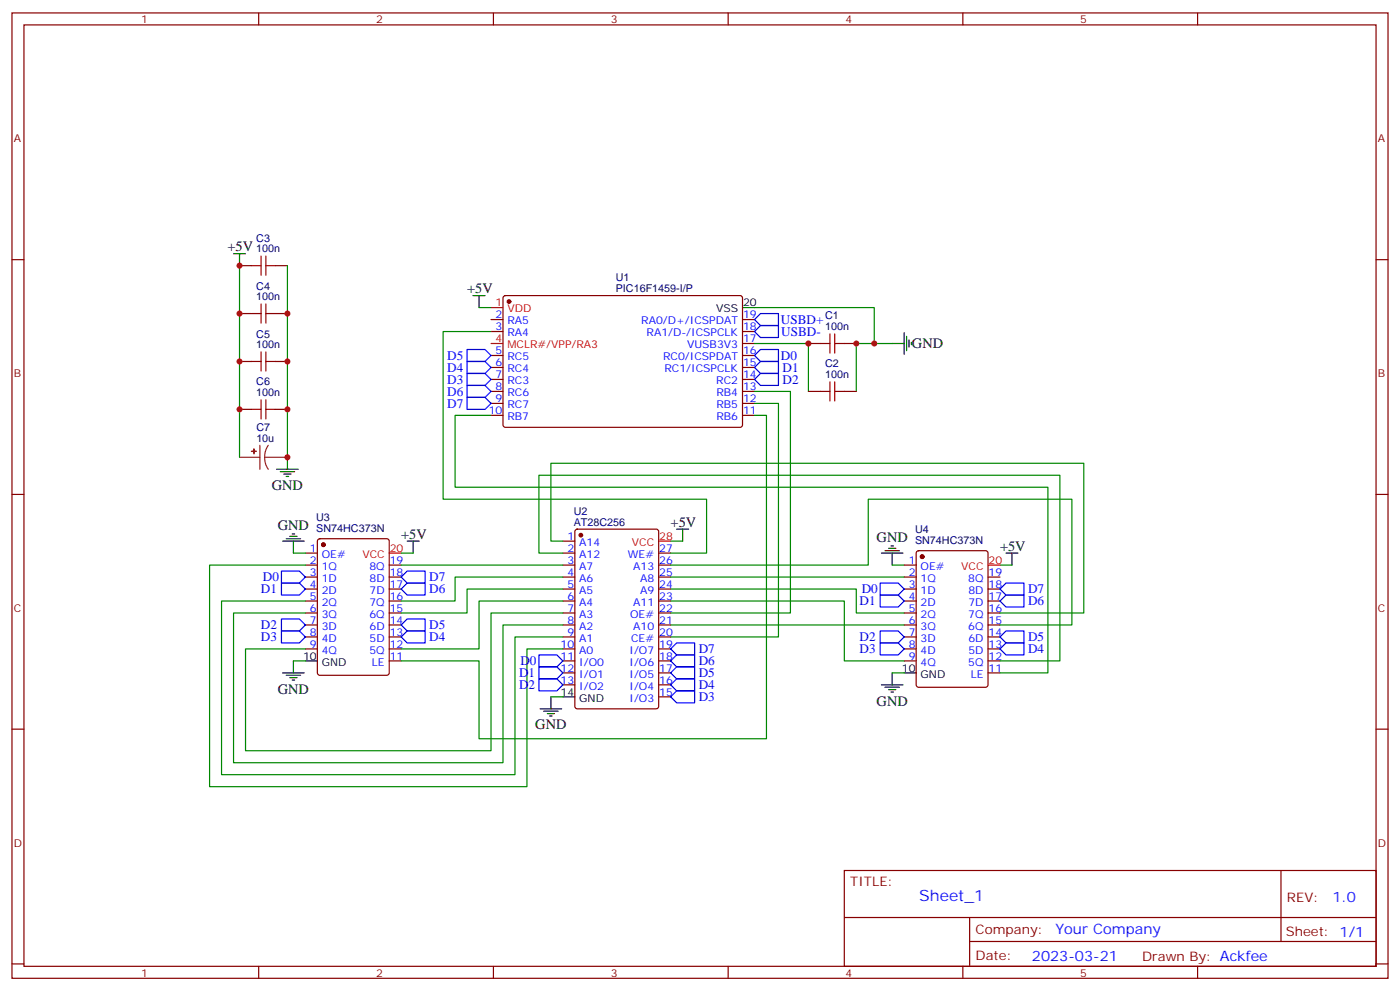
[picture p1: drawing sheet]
<svg xmlns="http://www.w3.org/2000/svg" width="412mm" height="292mm" viewBox="0 0 412 292" stroke-linecap="round" stroke-linejoin="round" font-family="sans-serif">
<g fill="none" stroke="#870000" stroke-width=".35">
<path d="M3.5 3.8h405.4v284.3h-405.4zM7.1 7.3h398.2v277.3h-398.2zM76.2 3.8v3.5M145.3 3.8v3.5M214.5 3.8v3.5M283.6 3.8v3.5M352.8 3.8v3.5M3.5 76.5h3.6M70.6 78.2h3.5M81.1 78.2h3.6M405.3 76.5h3.6M70.6 92.4h3.5"/>
<path d="M81.1 92.4h3.6M144.6 94.1h3.6M144.6 97.6h3.6M148.4 87.3l.5-.2h69.4l.4 .7v37.6l-.7 .5-69.4-.1-.4-.6v-37.4zM218.7 94.1h3.5M218.7 97.6h3.5M70.6 106.5h3.5M81.1 106.5h3.6M144.6 104.7h3.6M144.6 108.2h3.6M144.6 111.8h3.6M144.6 115.3h3.6"/>
<path d="M144.6 118.8h3.6M218.7 104.7h3.5M218.7 108.2h3.5M218.7 111.8h3.5M218.7 115.3h3.5M218.7 118.8h3.5M218.7 101.2h3.5M238.1 115.3h3.6M238.1 101.2h3.6M248.7 115.3h3.5M248.7 101.2h3.5M70.6 120.6h3.5"/>
<path d="M81.1 120.6h3.6M144.6 122.3h3.6M218.7 122.3h3.5M3.5 145.6h3.6M93.7 158.9l.5-.2h19.7l.7 .4 .1 39.1-.5 .6-20 .1-.7-.5v-39zM165.8 159.4h3.5M169.6 156.1l.4-.2h23.3l.7 .4v51.8l-.4 .6-23.6 .1-.6-.5-.1-51.7zM405.3 145.6h3.6M90 162.9h3.5M90 166.4h3.5M90 170h3.5M90 173.5h3.5"/>
<path d="M90 177h3.5M114.7 166.4h3.5M114.7 170h3.5M114.7 173.5h3.5M114.7 177h3.5M165.8 162.9h3.5M165.8 166.4h3.5M165.8 170h3.5M165.8 173.5h3.5M165.8 177h3.5M194 162.9h3.6M194 166.4h3.6"/>
<path d="M194 170h3.6M194 173.5h3.6M194 177h3.6M266.3 166.4h3.6M266.3 170h3.6M266.3 173.5h3.6M266.3 177h3.6M270.1 162.4l.5-.2h19.7l.7 .4v39.1l-.4 .7h-20l-.7-.4v-39.1zM291 170h3.6M291 173.5h3.6M291 177h3.6M90 180.6h3.5"/>
<path d="M90 184.1h3.5M90 187.6h3.5M90 191.1h3.5M114.7 180.6h3.5M114.7 184.1h3.5M114.7 187.6h3.5M114.7 191.1h3.5M114.7 194.7h3.5M165.8 180.6h3.5M165.8 184.1h3.5M165.8 187.6h3.5M165.8 191.1h3.5"/>
<path d="M165.8 194.7h3.5M165.8 198.2h3.5M194 180.6h3.6M194 184.1h3.6M194 187.6h3.6M194 191.1h3.6M194 194.7h3.6M194 198.2h3.6M266.3 180.6h3.6M266.3 184.1h3.6M266.3 187.6h3.6M266.3 191.1h3.6"/>
<path d="M266.3 194.7h3.6M291 180.6h3.6M291 184.1h3.6M291 187.6h3.6M291 191.1h3.6M291 194.7h3.6M291 198.2h3.6M3.5 214.8h3.6M165.8 201.7h3.5M194 201.7h3.6M194 205.2h3.6M405.3 214.8h3.6"/>
<path d="M248.7 256.4h156.6v28.2h-156.6zM377.3 256.4v20.9M248.7 270.2h156.5M285.6 277.3h119.6M285.6 270.2v14.2M3.5 283.9h3.6M76.2 284.6v3.5M145.3 284.6v3.5M214.5 284.6v3.5M283.6 284.6v3.5M352.8 284.6v3.5M405.3 283.9h3.6"/>
</g>
<g fill="#870000" stroke="#870000" stroke-width=".35">
<circle cx="149.9" cy="88.8" r=".53"/>
<circle cx="171.1" cy="157.6" r=".53"/>
<circle cx="95.2" cy="160.4" r=".53"/>
<circle cx="271.6" cy="164" r=".53"/>
</g>
<path d="M144.6 90.6h3.6M144.6 101.2h3.6M194 159.4h3.6M114.7 162.9h3.5M291 166.4h3.6" fill="none" stroke="#f00" stroke-width=".35"/>
<g fill="none" stroke="#000" stroke-width=".35">
<path d="M68.8 74.7h3.5M70.6 74.7v3.5M139.3 87.1h3.6M141.1 87.1v3.5M218.7 90.6h3.5M266.3 98v6.4M267.1 99.1v4.2M262.8 101.2h3.5M267.8 100.1v2.1M268.5 100.8v.7M81.5 138.2h6.3M82.5 138.9h4.3"/>
<path d="M83.6 139.6h2.1M84.7 134.7v3.5M83.3 159.4h6.3M84.3 158.7h4.2M84.3 140.3h.7M85.4 158h2.1M86.1 157.3h.7M86.4 159.4v3.5M119.9 159.4h3.6M121.7 159.4v3.5M199.3 155.9h3.5M201.1 155.9v3.5"/>
<path d="M259.6 162.9h6.4M260.7 162.2h4.2M261.8 161.5h2.1M262.5 160.8h.7M262.8 162.9v3.5M296.3 162.9h3.6M298.1 162.9v3.5M83.3 198.2h6.3M84.3 198.9h4.2M85.4 199.6h2.1M86.4 194.7v3.5M90 194.7h3.5"/>
<path d="M262.8 198.2v3.5M266.3 198.2h3.6M86.1 200.3h.7M159.1 208.8h6.4M160.2 209.5h4.2M161.2 210.2h2.1M161.9 210.9h.7M162.3 205.2v3.6M165.8 205.2h3.5M259.6 201.7h6.4M260.7 202.4h4.2M261.8 203.1h2.1"/>
<path d="M262.5 203.8h.7"/>
</g>
<g fill="none" stroke="#008700" stroke-width=".35">
<path d="M70.6 78.2v56.5M84.7 78.2v56.5M141.1 90.6h3.5M144.6 97.6h-14.1v49.4h77.6v15.9h-10.5M222.2 90.6h35.3v10.6h5.3M222.2 101.2h15.9v14.1M222.2 118.8h7.1v68.8h-31.7M222.2 115.3h10.6v65.3h-35.2M257.5 101.2h-5.3v14.1M144.6 122.3h-10.5v21.2h174.6v54.7h-14.1M222.2 122.3h3.6v95.3h-84.7v-22.9h-22.9M165.8 159.4h-3.5v-22.9h157v44.1h-24.7"/>
<path d="M197.6 159.4h3.5M86.4 162.9h3.6M90 166.4h-28.3v65.3h93.5v-40.6h10.6M90 177h-24.7v51.2h86.4v-40.6h14.1M118.2 162.9h3.5M118.2 166.4h47.6M165.8 177h-24.7v14.1h-22.9M165.8 173.5h-28.2v7.1h-19.4M165.8 170h-31.7v7h-15.9M165.8 162.9h-7.1v-22.9h153.5v54.7h-17.6M197.6 173.5h54.6v7.1h14.1M197.6 177h51.1v17.7h17.6"/>
<path d="M197.6 166.4h58.2v-19.4h59.9v37.1h-21.1M197.6 170h68.7M262.8 166.4h3.5M294.6 166.4h3.5M86.4 194.7h3.6M90 180.6h-21.2v44h79.4v-40.5h17.6M165.8 180.6h-21.2v40.5h-72.3v-30h17.7M197.6 184.1h68.7M262.8 198.2h3.5M162.3 205.2h3.5"/>
</g>
<g fill="none" stroke="#00f" stroke-width=".35">
<path d="M222.2 94.1l1.8-1.7h5.3v3.5h-5.3zM222.2 97.6l1.8-1.7h5.3v3.5h-5.3zM137.6 110h5.3l1.7 1.8-1.7 1.7h-5.3zM137.6 106.5h5.3l1.7 1.7-1.7 1.8h-5.3zM137.6 102.9h5.3l1.7 1.8-1.7 1.8h-5.3zM137.6 113.5h5.3l1.7 1.8-1.7 1.8h-5.3zM137.6 117.1h5.3l1.7 1.7-1.7 1.8h-5.3zM222.2 104.7l1.8-1.8h5.3v3.6h-5.3zM222.2 108.2l1.8-1.7h5.3v3.5h-5.3zM222.2 111.8l1.8-1.8h5.3v3.5h-5.3zM82.9 171.7h5.3l1.8 1.8-1.8 1.8h-5.3zM82.9 168.2h5.3l1.8 1.8-1.8 1.7h-5.3z"/>
<path d="M118.2 173.5l1.7-1.8h5.3v3.6h-5.3zM118.2 170l1.7-1.8h5.3v3.5h-5.3zM259.3 175.3h5.3l1.7 1.7-1.7 1.8h-5.3zM259.3 171.7h5.3l1.7 1.8-1.7 1.8h-5.3zM294.6 173.5l1.7-1.8h5.3v3.6h-5.3zM294.6 177l1.7-1.7h5.3v3.5h-5.3zM82.9 182.3h5.3l1.8 1.8-1.8 1.7h-5.3zM82.9 185.8h5.3l1.8 1.8-1.8 1.8h-5.3zM118.2 187.6l1.7-1.8h5.3v3.6h-5.3zM118.2 184.1l1.7-1.8h5.3v3.5h-5.3zM158.7 192.9h5.3l1.8 1.8-1.8 1.7h-5.3zM158.7 196.4h5.3l1.8 1.8-1.8 1.8h-5.3z"/>
<path d="M158.7 200h5.3l1.8 1.7-1.8 1.8h-5.3zM197.6 194.7l1.7-1.8h5.3v3.5h-5.3zM199.3 196.4h5.3v3.6h-5.3l-1.7-1.8zM199.3 189.4h5.3v3.5h-5.3l-1.7-1.8zM259.3 189.4h5.3l1.7 1.7-1.7 1.8h-5.3zM259.3 185.8h5.3l1.7 1.8-1.7 1.8h-5.3zM294.6 191.1l1.7-1.7h5.3v3.5h-5.3zM294.6 187.6l1.7-1.8h5.3v3.6h-5.3zM197.6 205.2l1.7-1.7h5.3v3.5h-5.3zM197.6 201.7l1.7-1.7h5.3v3.5h-5.3z"/>
</g>
<g fill="none" stroke="#a10000" stroke-width=".35">
<path d="M74.1 78.2h2.8M76.9 75.4v5.7M78.3 78.2h2.8M78.3 75.4v5.7M74.1 92.4h2.8M76.9 89.5v5.7M78.3 89.5v5.7M78.3 92.4h2.8M244.5 98.4v5.6M245.9 98.4v5.6M74.1 106.5h2.8M76.9 103.6v5.7"/>
<path d="M76.9 117.8v5.6M78.3 103.6v5.7M78.3 117.8v5.6M78.3 106.5h2.8M241.7 101.2h2.8M241.7 115.3h2.8M244.5 112.5v5.6M245.9 101.2h2.8M245.9 112.5v5.6M245.9 115.3h2.8M74.1 120.6h2.8M78.3 120.6h2.8"/>
</g>
<path d="M70.6 134.7h6M76.6 131.2v7M78 134.7l.2 1.8 .8 1.7M78 134.7h6.7M79 131.2l-.8 1.6-.2 1.9" fill="none" stroke="#8c2424" stroke-width=".35"/>
<g fill="#8c2424" stroke="#8c2424" stroke-width=".35">
<path d="M74.8 132.2v1.4z"/>
<path d="M74.1 132.9l1.4 .1z"/>
</g>
<g fill="#c00">
<circle cx="257.5" cy="101.2" r=".88"/>
<circle cx="238.1" cy="101.2" r=".88"/>
<circle cx="252.2" cy="101.2" r=".88"/>
<circle cx="70.6" cy="92.4" r=".88"/>
<circle cx="70.6" cy="106.5" r=".88"/>
<circle cx="70.6" cy="120.6" r=".88"/>
<circle cx="84.7" cy="92.4" r=".88"/>
<circle cx="84.7" cy="106.5" r=".88"/>
<circle cx="84.7" cy="120.6" r=".88"/>
<circle cx="84.7" cy="134.7" r=".88"/>
<circle cx="70.6" cy="78.2" r=".88"/>
</g>
<text font-size="4.6" fill="#00f" x="270.8" y="265.4">Sheet_1</text>
<g font-size="4.2">
<text x="67" y="74">+5V</text>
<text x="137.6" y="86.4">+5V</text>
<text x="268.6" y="102.6">GND</text>
<text x="80.1" y="144.2">GND</text>
<text x="197.6" y="155.2">+5V</text>
<text x="81.8" y="156.2">GND</text>
<text x="118.2" y="158.7">+5V</text>
<text x="258.2" y="159.7">GND</text>
<text x="294.6" y="162.2">+5V</text>
<text x="81.8" y="204.3">GND</text>
<text x="258.2" y="207.8">GND</text>
<text x="157.7" y="214.9">GND</text>
</g>
<g font-size="4.2" fill="#00f">
<text x="392.5" y="265.7">1.0</text>
<text x="310.9" y="275.2">Your Company</text>
<text x="304" y="283">2023-03-21</text>
</g>
<g font-size="3.9" fill="#00f">
<text x="230" y="95.5">USBD+</text>
<text x="230.1" y="99">USBD-</text>
<text x="131.8" y="106">D5</text>
<text x="230" y="106">D0</text>
<text x="131.8" y="113.1">D3</text>
<text x="131.8" y="109.5">D4</text>
<text x="230.5" y="109.5">D1</text>
<text x="230.5" y="113">D2</text>
<text x="131.8" y="116.6">D6</text>
<text x="131.8" y="120.1">D7</text>
<text x="77.5" y="171.2">D0</text>
<text x="126.5" y="171.3">D7</text>
<text x="76.8" y="174.8">D1</text>
<text x="126.5" y="174.8">D6</text>
<text x="253.2" y="178.3">D1</text>
<text x="253.9" y="174.7">D0</text>
<text x="302.9" y="174.8">D7</text>
<text x="302.9" y="178.3">D6</text>
<text x="76.8" y="185.4">D2</text>
<text x="126.5" y="185.4">D5</text>
<text x="76.8" y="188.9">D3</text>
<text x="126.5" y="188.9">D4</text>
<text x="253.2" y="188.9">D2</text>
<text x="302.9" y="188.9">D5</text>
<text x="153.3" y="195.9">D0</text>
<text x="205.8" y="195.9">D6</text>
<text x="205.8" y="192.4">D7</text>
<text x="253.2" y="192.4">D3</text>
<text x="302.9" y="192.4">D4</text>
<text x="152.9" y="199.5">D1</text>
<text x="152.9" y="203">D2</text>
<text x="205.8" y="203">D4</text>
<text x="205.8" y="199.4">D5</text>
<text x="205.8" y="206.5">D3</text>
</g>
<g font-size="3.9" fill="#800">
<text x="250.5" y="261">TITLE:</text>
<text x="379.1" y="265.7">REV:</text>
<text x="287.4" y="275.2">Company:</text>
<text x="378.7" y="275.8">Sheet: 1/1</text>
<text x="287.4" y="282.9">Date:</text>
<text x="336.4" y="282.9">Drawn By: Ackfee</text>
</g>
<g font-size="3.2" fill="#800">
<text x="41.6" y="6.8">1</text>
<text x="110.8" y="6.8">2</text>
<text x="179.9" y="6.8">3</text>
<text x="249.1" y="6.8">4</text>
<text x="318.2" y="6.8">5</text>
<text x="4.1" y="41.9">A</text>
<text x="405.9" y="41.9">A</text>
<text x="4.1" y="111.1">B</text>
<text x="405.9" y="111.1">B</text>
<text x="4.1" y="180.2">C</text>
<text x="405.9" y="180.2">C</text>
<text x="4.1" y="249.3">D</text>
<text x="405.9" y="249.3">D</text>
<text x="41.6" y="287.6">1</text>
<text x="110.8" y="287.6">2</text>
<text x="179.9" y="287.6">3</text>
<text x="249.1" y="287.6">4</text>
<text x="318.2" y="287.6">5</text>
</g>
<g font-size="3.2" fill="#000080">
<text x="75.5" y="71.2">C3</text>
<text x="75.5" y="74.4">100n</text>
<text x="181.4" y="82.8">U1</text>
<text x="75.5" y="88.5">100n</text>
<text x="75.5" y="85.3">C4</text>
<text x="181.4" y="85.9">PIC16F1459-I/P</text>
<text x="243.1" y="94.1">C1</text>
<text x="75.5" y="99.4">C5</text>
<text x="243.1" y="97.3">100n</text>
<text x="75.5" y="102.6">100n</text>
<text x="75.5" y="113.5">C6</text>
<text x="243.1" y="111.4">100n</text>
<text x="243.1" y="108.2">C2</text>
<text x="75.5" y="116.7">100n</text>
<text x="75.5" y="130.1">10u</text>
<text x="75.5" y="126.9">C7</text>
<text x="93.1" y="153.5">U3</text>
<text x="169" y="154.8">AT28C256</text>
<text x="169" y="151.7">U2</text>
<text x="93.1" y="156.7">SN74HC373N</text>
<text x="269.5" y="160.3">SN74HC373N</text>
<text x="269.5" y="157">U4</text>
</g>
<g font-size="3.2" fill="#f00">
<text x="146" y="90.2">1</text>
<text x="149.5" y="92">VDD</text>
<text x="146" y="100.8">4</text>
<text x="149.5" y="102.6">MCLR#/VPP/RA3</text>
<text x="186.1" y="160.8">VCC</text>
<text x="194.2" y="159">28</text>
<text x="106.7" y="164.3">VCC</text>
<text x="114.8" y="162.6">20</text>
<text x="283.1" y="167.9">VCC</text>
<text x="291.2" y="166.1">20</text>
</g>
<g font-size="3.2" fill="#00f">
<text x="146" y="93.8">2</text>
<text x="149.5" y="95.5">RA5</text>
<text x="188.9" y="95.5">RA0/D+/ICSPDAT</text>
<text x="218.9" y="93.8">19</text>
<text x="146" y="97.3">3</text>
<text x="149.5" y="99.1">RA4</text>
<text x="190.4" y="99.1">RA1/D-/ICSPCLK</text>
<text x="218.9" y="100.8">17</text>
<text x="218.9" y="97.3">18</text>
<text x="146" y="104.4">5</text>
<text x="146" y="107.9">6</text>
<text x="149.5" y="106.1">RC5</text>
<text x="195.3" y="106.1">RC0/ICSPDAT</text>
<text x="202.4" y="102.6">VUSB3V3</text>
<text x="218.9" y="107.9">15</text>
<text x="218.9" y="104.4">16</text>
<text x="146" y="111.4">7</text>
<text x="149.5" y="109.6">RC4</text>
<text x="149.5" y="113.2">RC3</text>
<text x="195.7" y="109.6">RC1/ICSPCLK</text>
<text x="211" y="113.2">RC2</text>
<text x="218.9" y="111.4">14</text>
<text x="146" y="114.9">8</text>
<text x="146" y="118.5">9</text>
<text x="149.5" y="116.7">RC6</text>
<text x="211" y="116.7">RB4</text>
<text x="218.9" y="118.5">12</text>
<text x="218.9" y="114.9">13</text>
<text x="144" y="122">10</text>
<text x="149.5" y="120.2">RC7</text>
<text x="149.5" y="123.8">RB7</text>
<text x="211" y="123.8">RB6</text>
<text x="211" y="120.2">RB5</text>
<text x="218.9" y="122">11</text>
<text x="167.1" y="159">1</text>
<text x="170.6" y="160.8">A14</text>
<text x="91.3" y="162.6">1</text>
<text x="91.3" y="166.1">2</text>
<text x="94.8" y="164.3">OE#</text>
<text x="94.8" y="167.9">1Q</text>
<text x="108.8" y="167.9">8Q</text>
<text x="114.8" y="166.1">19</text>
<text x="167.1" y="166.1">3</text>
<text x="167.1" y="162.6">2</text>
<text x="170.6" y="167.9">A7</text>
<text x="170.6" y="164.3">A12</text>
<text x="185" y="164.3">WE#</text>
<text x="186.5" y="167.9">A13</text>
<text x="194.2" y="162.6">27</text>
<text x="194.2" y="166.1">26</text>
<text x="267.7" y="166.1">1</text>
<text x="271.2" y="167.9">OE#</text>
<text x="91.3" y="169.6">3</text>
<text x="91.3" y="173.1">4</text>
<text x="94.8" y="171.4">1D</text>
<text x="108.9" y="171.4">8D</text>
<text x="114.8" y="173.1">17</text>
<text x="114.8" y="169.6">18</text>
<text x="167.1" y="173.1">5</text>
<text x="167.1" y="169.6">4</text>
<text x="170.6" y="171.4">A6</text>
<text x="188.5" y="171.4">A8</text>
<text x="194.2" y="169.6">25</text>
<text x="194.2" y="173.1">24</text>
<text x="267.7" y="169.6">2</text>
<text x="267.7" y="173.1">3</text>
<text x="271.2" y="171.4">1Q</text>
<text x="285.2" y="171.4">8Q</text>
<text x="291.2" y="173.1">18</text>
<text x="291.2" y="169.6">19</text>
<text x="91.3" y="176.7">5</text>
<text x="94.8" y="174.9">2D</text>
<text x="94.8" y="178.4">2Q</text>
<text x="108.8" y="178.4">7Q</text>
<text x="108.9" y="174.9">7D</text>
<text x="114.8" y="176.7">16</text>
<text x="167.1" y="176.7">6</text>
<text x="170.6" y="178.4">A4</text>
<text x="170.6" y="174.9">A5</text>
<text x="186.5" y="178.4">A11</text>
<text x="188.5" y="174.9">A9</text>
<text x="194.2" y="176.7">23</text>
<text x="267.7" y="176.7">4</text>
<text x="271.2" y="174.9">1D</text>
<text x="271.2" y="178.4">2D</text>
<text x="285.3" y="178.4">7D</text>
<text x="285.3" y="174.9">8D</text>
<text x="291.2" y="176.7">17</text>
<text x="91.3" y="180.2">6</text>
<text x="91.3" y="183.7">7</text>
<text x="94.8" y="182">3Q</text>
<text x="94.8" y="185.5">3D</text>
<text x="108.8" y="182">6Q</text>
<text x="108.9" y="185.5">6D</text>
<text x="114.8" y="183.7">14</text>
<text x="114.8" y="180.2">15</text>
<text x="167.1" y="183.7">8</text>
<text x="167.1" y="180.2">7</text>
<text x="170.6" y="185.5">A2</text>
<text x="170.6" y="182">A3</text>
<text x="185.6" y="182">OE#</text>
<text x="186.5" y="185.5">A10</text>
<text x="194.2" y="180.2">22</text>
<text x="194.2" y="183.7">21</text>
<text x="267.7" y="180.2">5</text>
<text x="267.7" y="183.7">6</text>
<text x="271.2" y="182">2Q</text>
<text x="271.2" y="185.5">3Q</text>
<text x="285.2" y="185.5">6Q</text>
<text x="285.2" y="182">7Q</text>
<text x="291.2" y="183.7">15</text>
<text x="291.2" y="180.2">16</text>
<text x="91.3" y="187.3">8</text>
<text x="91.3" y="190.8">9</text>
<text x="94.8" y="189">4D</text>
<text x="108.9" y="189">5D</text>
<text x="114.8" y="190.8">12</text>
<text x="114.8" y="187.3">13</text>
<text x="165.1" y="190.8">10</text>
<text x="167.1" y="187.3">9</text>
<text x="170.6" y="189">A1</text>
<text x="185.9" y="189">CE#</text>
<text x="194.2" y="187.3">20</text>
<text x="194.2" y="190.8">19</text>
<text x="267.7" y="187.3">7</text>
<text x="267.7" y="190.8">8</text>
<text x="271.2" y="189">3D</text>
<text x="285.3" y="189">6D</text>
<text x="291.2" y="190.8">13</text>
<text x="291.2" y="187.3">14</text>
<text x="94.8" y="192.5">4Q</text>
<text x="108.8" y="192.5">5Q</text>
<text x="109.6" y="196.1">LE</text>
<text x="114.8" y="194.3">11</text>
<text x="165.1" y="197.8">12</text>
<text x="165.1" y="194.3">11</text>
<text x="170.6" y="196.1">I/O0</text>
<text x="170.6" y="192.5">A0</text>
<text x="185.4" y="192.5">I/O7</text>
<text x="185.4" y="196.1">I/O6</text>
<text x="194.2" y="194.3">18</text>
<text x="194.2" y="197.8">17</text>
<text x="267.7" y="194.3">9</text>
<text x="271.2" y="192.5">4D</text>
<text x="271.2" y="196.1">4Q</text>
<text x="285.2" y="196.1">5Q</text>
<text x="285.3" y="192.5">5D</text>
<text x="291.2" y="197.8">11</text>
<text x="291.2" y="194.3">12</text>
<text x="165.1" y="201.4">13</text>
<text x="170.6" y="203.1">I/O2</text>
<text x="170.6" y="199.6">I/O1</text>
<text x="185.4" y="199.6">I/O5</text>
<text x="185.4" y="203.1">I/O4</text>
<text x="194.2" y="201.4">16</text>
<text x="286" y="199.6">LE</text>
<text x="185.4" y="206.7">I/O3</text>
<text x="194.2" y="204.9">15</text>
</g>
<g font-size="3.2">
<text x="210.9" y="92">VSS</text>
<text x="218.9" y="90.2">20</text>
<text x="89.3" y="194.3">10</text>
<text x="94.8" y="196.1">GND</text>
<text x="265.7" y="197.8">10</text>
<text x="271.2" y="199.6">GND</text>
<text x="165.1" y="204.9">14</text>
<text x="170.6" y="206.7">GND</text>
</g>
</svg>
